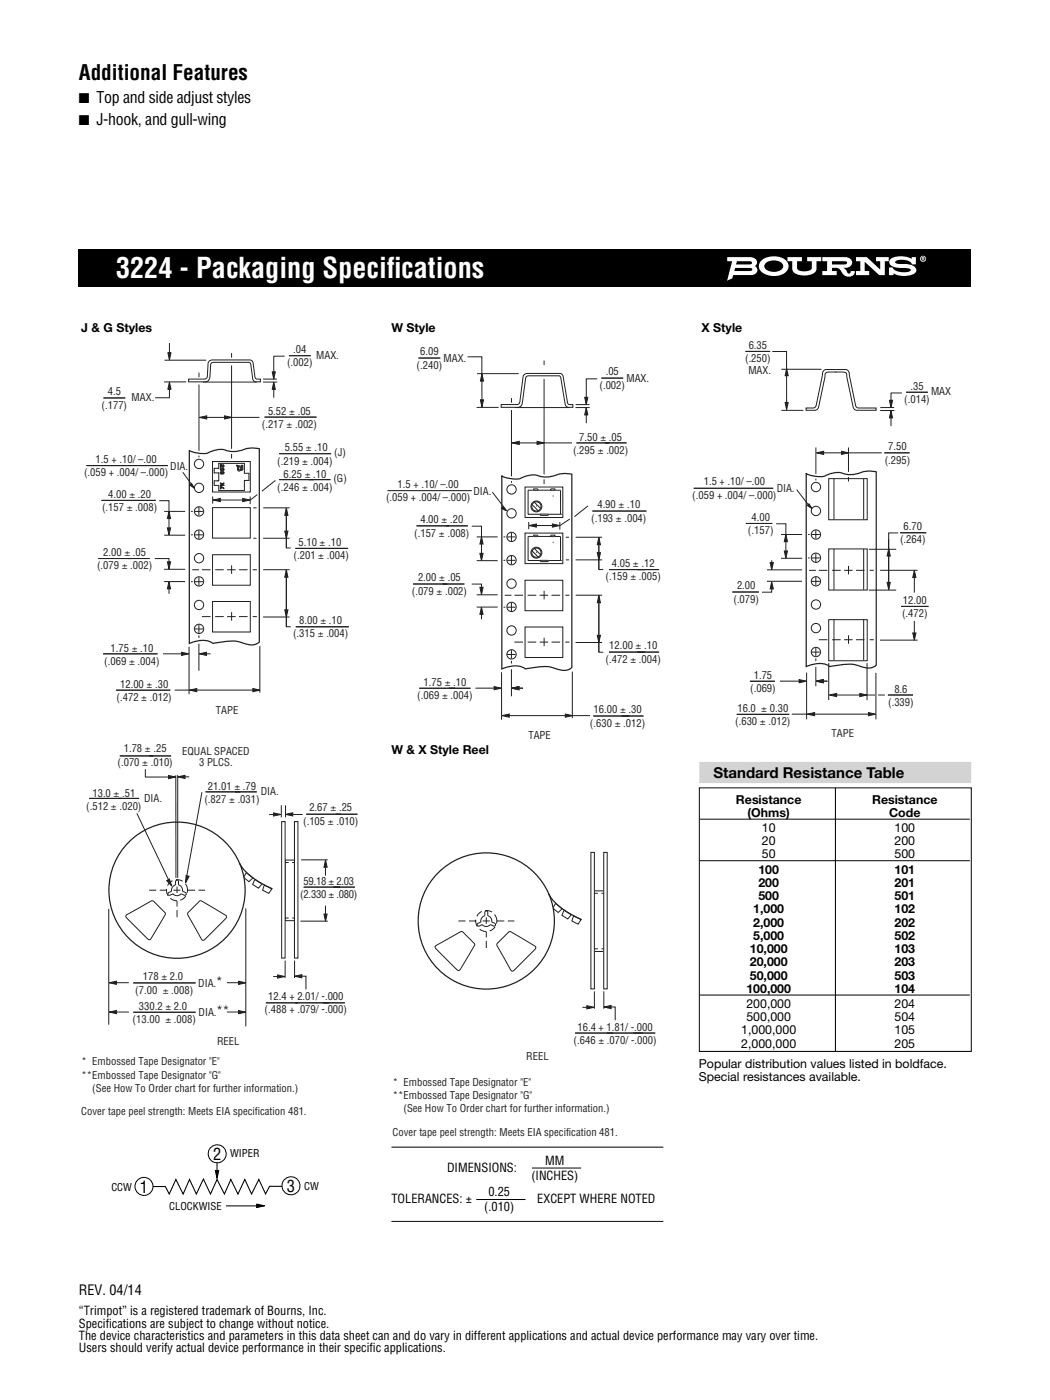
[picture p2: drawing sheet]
<svg xmlns="http://www.w3.org/2000/svg" width="210mm" height="279mm" viewBox="0 0 210 279" stroke-linecap="round" stroke-linejoin="round" font-family="sans-serif">
<path d="M15.7 49.7h178.1v7.5h-178.1z" fill="#000"/>
<g fill="#fff">
<path d="M16.2 63.8h54.3v3.5h-54.3z"/>
<path d="M78.1 63.8h54.3v3.5h-54.3z"/>
<path d="M140 63.8h54.3v3.5h-54.3z"/>
</g>
<path d="M49.2 174.1l1.3 1.1-.8 .8-1.1-.9zM56.9 171.6h1.9v12.1h-1.9z" fill="none" stroke="#231f20" stroke-width=".2"/>
<circle cx="35.3" cy="177.7" r="13.6" fill="#fff"/>
<g fill="none" stroke="#231f20" stroke-width=".25">
<path d="M47.8 172.2a8.4 8.4 0 0 0 3.7 3.7l2.8 1.5"/>
<circle cx="35.3" cy="177.7" r="13.6"/>
</g>
<path d="M34.6 177.7h1.4M35 176.6a1.1 1.1 0 0 0-.8 1.3M35 176.6l.1-.8 .2-.2 .3 .2v.8M35.3 176.9v1.3M35.6 176.6a1.1 1.1 0 0 1 .8 1.2M36.4 177.8l.7 .4 .1 .3-.3 .2-.7-.3a1.09 1.09 0 0 1-1.7 0l-.7 .3-.3-.2v-.3l.8-.3M50.9 175.5l1.4 .9-.7 .9-1.2-.8zM52.8 176.6l1.5 .8-.7 .9-1.2-.6zM25.3 182.6l3.6-2.1a2.31 2.31 0 0 1 1.7-.7l2.3 2.3 .1 .4-2.7 4.5-.4 .5-.4-.1-4.2-4.2-.2-.3zM37.6 182l2.2-2.1 .3-.1 4.6 2.7 .5 .4-.2 .4-4.4 4.4-.4-.2-2-3.6a2.31 2.31 0 0 1-.7-1.7z" fill="none" stroke="#231f20" stroke-width=".2"/>
<g fill="none" stroke="#231f20" stroke-width=".2" stroke-dasharray="1.4 .7 1.4 .7 1.4 .7" stroke-linecap="butt">
<path d="M29.8 177.7h3.4M37.5 177.7h3.4M35.3 183v-3.2"/>
<circle cx="35.3" cy="177.7" r="2.1"/>
</g>
<path d="M56.2 164h.7v27.2h-.7z" fill="#fff"/>
<path d="M56.2 164h.7v27.2h-.7z" fill="none" stroke="#231f20" stroke-width=".2"/>
<path d="M58.8 164h.7v27.2h-.7z" fill="#fff"/>
<g fill="none" stroke="#231f20" stroke-width=".2">
<path d="M37.6 75.7h2.1a1.82 1.82 0 0 0 1.6-.3l.2-2.9a1.31 1.31 0 0 1 1.7-.7h5.3a2.16 2.16 0 0 1 1.9 .3l.5 3.3 .3 .3h.8v.5h-.3a.91 .91 0 0 1-1.3-.5l-.3-2.4a.81 .81 0 0 0-.4-1h-6a1.72 1.72 0 0 0-1.6 .3l-.2 2.6-.2 .6-.3 .3-3.8 .1zM42.4 92.1h7.6v6.1h-7.6zM42.4 110.7h7.6v6.1h-7.6zM42.4 101.3h7.6v6.1h-7.6zM42.4 120h7.6v6.1h-7.6zM29 153.6v1.5h6M35.1 154.8v20.3M35.5 154.7v20.4M37.7 155h-2.1M58.8 164h.7v27.2h-.7z"/>
<circle cx="39.7" cy="92.6" r=".93"/>
<circle cx="39.7" cy="97.4" r=".93"/>
<circle cx="39.7" cy="106.7" r=".93"/>
<circle cx="39.7" cy="102.1" r=".93"/>
<circle cx="39.7" cy="116" r=".93"/>
<circle cx="39.7" cy="111.4" r=".93"/>
<circle cx="39.7" cy="120.7" r=".93"/>
<circle cx="39.7" cy="125.5" r=".93"/>
</g>
<path d="M56.9 172.1h1.9M56.9 183.2h1.9" fill="none" stroke="#231f20" stroke-width=".2" stroke-dasharray=".7 .7 .7 .7 .7 .7" stroke-linecap="butt"/>
<path d="M37.8 89.8a5 5 0 0 0 4.7 .2 4 4 0 0 1 3 0 6.6 6.6 0 0 0 3.9-.5l1.3-.1 1.1 .2v38.5a3.6 3.6 0 0 1-3.9 .1 14.3 14.3 0 0 0-5.4 .2 4.8 4.8 0 0 0-4.6 0h-.1z" fill="none" stroke="#231f20" stroke-width=".25"/>
<path d="M33.6 154.8l1.5 .3-1.5 .3z" fill="#231f20"/>
<path d="M33.6 154.8l1.5 .3-1.5 .3z" fill="none" stroke="#231f20" stroke-width=".2"/>
<path d="M35.5 155l1.4-.3v.7z" fill="#231f20"/>
<path d="M35.5 155l1.4-.3v.7zM21.7 181.4v23M21.8 196.1h3.9M45.4 196.1h3.6M49.1 181.3v23.5" fill="none" stroke="#231f20" stroke-width=".2"/>
<path d="M21.8 196.1l1.4-.3v.7z" fill="#231f20"/>
<path d="M21.8 196.1l1.4-.3v.7z" fill="none" stroke="#231f20" stroke-width=".2"/>
<path d="M47.6 195.8l1.5 .3-1.5 .4z" fill="#231f20"/>
<path d="M27.3 162.4l6.9 14.4M47.6 195.8l1.5 .3-1.5 .4z" fill="none" stroke="#231f20" stroke-width=".2"/>
<path d="M33.3 175.8l.5-.4 .5 1.4z" fill="#231f20"/>
<path d="M40.3 158.1l-3.2 17.9M33.3 175.8l.5-.4 .5 1.4z" fill="none" stroke="#231f20" stroke-width=".2"/>
<path d="M37.1 174.7l.7 .2-.8 1.3z" fill="#231f20"/>
<path d="M37.1 174.7l.7 .2-.8 1.3zM53.7 162.6h2.1M56.1 160.7v2.4M57 160.7v2.4M57.1 162.6h3.3" fill="none" stroke="#231f20" stroke-width=".2"/>
<path d="M54.6 162.2l1.4 .3-1.4 .4z" fill="#231f20"/>
<path d="M54.6 162.2l1.4 .3-1.4 .4z" fill="none" stroke="#231f20" stroke-width=".2"/>
<path d="M57 162.5l1.4-.3v.6z" fill="#231f20"/>
<path d="M57 162.5l1.4-.3v.6zM60.1 171.6h5.3M60 183.8h5.4M65 180.8v2.2" fill="none" stroke="#231f20" stroke-width=".2"/>
<path d="M64.7 182.4h.6l-.3 1.5z" fill="#231f20"/>
<path d="M64.7 182.4h.6l-.3 1.5z" fill="none" stroke="#231f20" stroke-width=".2"/>
<path d="M65 171.6l.3 1.5h-.6z" fill="#231f20"/>
<path d="M65 171.6l.3 1.5h-.6zM54.5 194.9h2.1M56.9 191.7v3.5M58.8 191.7v3.5M58.9 194.8h2.2v2.7" fill="none" stroke="#231f20" stroke-width=".2"/>
<path d="M58.8 194.8l1.4-.3v.6z" fill="#231f20"/>
<path d="M58.8 194.8l1.4-.3v.6z" fill="none" stroke="#231f20" stroke-width=".2"/>
<path d="M55.4 194.6l1.4 .3-1.4 .3z" fill="#231f20"/>
<path d="M32.8 76.2h4.3M32.9 71.9h8.2M55.4 194.6l1.4 .3-1.4 .3z" fill="none" stroke="#231f20" stroke-width=".2"/>
<path d="M33.5 70.4h.6l-.3 1.4z" fill="#231f20"/>
<path d="M33.5 70.4h.6l-.3 1.4z" fill="none" stroke="#231f20" stroke-width=".2"/>
<path d="M33.8 76.3l.3 1.4h-.6z" fill="#231f20"/>
<path d="M31 79.4h2.8M33.8 68.5v3.3M33.8 76.3v3.1M33.8 76.3l.3 1.4h-.6zM52.6 76.3h2.7M52.6 75.7h2.6" fill="none" stroke="#231f20" stroke-width=".2"/>
<path d="M54.3 74.2h.7l-.4 1.4z" fill="#231f20"/>
<path d="M54.3 74.2h.7l-.4 1.4z" fill="none" stroke="#231f20" stroke-width=".2"/>
<path d="M54.6 76.3l.4 1.4h-.7z" fill="#231f20"/>
<path d="M39.7 74.4v.9M39.7 76.7v13.3M46.2 70.5v.9M46.2 72.9v16.7M54.6 76.3l.4 1.4h-.7zM54.6 76.4v2.9M56.8 71.1h-2.2v4.5M39.7 90.9v.4M46.2 90.6v.9" fill="none" stroke="#231f20" stroke-width=".2"/>
<path d="M44.8 83l1.5 .3-1.5 .3z" fill="#231f20"/>
<path d="M44.8 83l1.5 .3-1.5 .3z" fill="none" stroke="#231f20" stroke-width=".2"/>
<path d="M39.8 83.3l1.5-.3v.6z" fill="#231f20"/>
<path d="M36.5 94.2l2.2 3.2M39.8 83.3l1.5-.3v.6zM40 83.3h11.8" fill="none" stroke="#231f20" stroke-width=".2"/>
<path d="M37.9 96.8l.3-.3 .6 .9z" fill="#231f20"/>
<path d="M37.9 96.8l.3-.3 .6 .9zM32.8 106.8h4.2M32.8 102.1h4.2" fill="none" stroke="#231f20" stroke-width=".2"/>
<path d="M33.7 102l.3 1.5h-.6z" fill="#231f20"/>
<path d="M33.7 102l.3 1.5h-.6z" fill="none" stroke="#231f20" stroke-width=".2"/>
<path d="M33.4 105.3h.6l-.3 1.5z" fill="#231f20"/>
<g fill="none" stroke="#231f20" stroke-width=".2">
<path d="M31.8 99.9h1.9v6.2M32.8 116.1h4.2M32.8 113.6h4.2M33.4 105.3h.6l-.3 1.5zM38.1 102.1h.4M38.1 106.7h.4M38.1 116.1h.4M38.8 102.1h1.7M38.8 106.7h1.7M38.8 116.1h1.7M39.7 101.2v1.7M39.7 105.9v1.7"/>
<path d="M39.7 115.2v1.7M40.3 113.7h1.7M42.9 113.7h1.8M45.3 113.7h1.7M46.2 112.8v1.7M47.7 113.7h1.7M50.4 113.7h.9M38.8 125.5h1.7M39.7 124.6v1.7M40.3 123.1h1.7M42.9 123.1h1.8M45.3 123.1h1.7"/>
<path d="M46.2 122.2v1.7M47.7 123.1h1.7M50.4 123.1h.9"/>
</g>
<path d="M33.7 116.1l.3 1.4h-.6z" fill="#231f20"/>
<path d="M33.7 116.1l.3 1.4h-.6z" fill="none" stroke="#231f20" stroke-width=".2"/>
<path d="M33.4 112.1h.6l-.3 1.5z" fill="#231f20"/>
<path d="M30.9 111.5h2.8v1.3M33.4 112.1h.6l-.3 1.5zM33.7 117.2v1.3M38.4 113.7h1.3M52.5 113.7h5.3M52.5 123.1h5.3" fill="none" stroke="#231f20" stroke-width=".2"/>
<path d="M57.1 113.8l.4 1.4h-.7z" fill="#231f20"/>
<path d="M57.1 113.8l.4 1.4h-.7z" fill="none" stroke="#231f20" stroke-width=".2"/>
<path d="M56.8 121.7h.7l-.4 1.4z" fill="#231f20"/>
<path d="M37.7 129.1v9.5M39.7 126.8v.5M56.8 121.7h.7l-.4 1.4zM57.1 125.1v-11.4v11.4h.9" fill="none" stroke="#231f20" stroke-width=".2"/>
<path d="M36.2 130.2l1.5 .3-1.5 .3z" fill="#231f20"/>
<path d="M32.5 130.5h5M36.2 130.2l1.5 .3-1.5 .3z" fill="none" stroke="#231f20" stroke-width=".2"/>
<path d="M39.8 130.5l1.4-.3v.6z" fill="#231f20"/>
<path d="M39.8 130.5l1.4-.3v.6zM39.9 130.5h2.1M51.9 128.9v9.3" fill="none" stroke="#231f20" stroke-width=".2"/>
<path d="M37.8 137.7l1.5-.3v.6z" fill="#231f20"/>
<path d="M34.9 137.7h17M37.8 137.7l1.5-.3v.6z" fill="none" stroke="#231f20" stroke-width=".2"/>
<path d="M50.5 137.4l1.4 .3-1.4 .3z" fill="#231f20"/>
<path d="M52.5 107.4h5.3M52.5 101.4h5.3M39.7 128.5v5.4M50.5 137.4l1.4 .3-1.4 .3z" fill="none" stroke="#231f20" stroke-width=".2"/>
<path d="M57.1 101.4l.4 1.4h-.7z" fill="#231f20"/>
<path d="M57.1 101.4l.4 1.4h-.7z" fill="none" stroke="#231f20" stroke-width=".2"/>
<path d="M56.8 106h.7l-.4 1.4z" fill="#231f20"/>
<path d="M42.4 99.1v1.4M49.9 99.1v1.5M50.6 101.4h.6M50.6 107.4h.6M56.8 106h.7l-.4 1.4zM57.1 109.4v-8v8h.9" fill="none" stroke="#231f20" stroke-width=".2"/>
<path d="M48.4 99.5l1.5 .3-1.5 .3z" fill="#231f20"/>
<path d="M43.6 99.8h5.4M48.4 99.5l1.5 .3-1.5 .3z" fill="none" stroke="#231f20" stroke-width=".2"/>
<path d="M42.5 99.8l1.5-.3v.6z" fill="#231f20"/>
<g fill="none" stroke="#231f20" stroke-width=".2">
<path d="M20.6 79.4h4.4M40.6 76.3h10.6M57.7 71h4.3M17.2 92.9h16.3M20.2 99.9h10.9M42.5 99.8l1.5-.3v.6zM43.7 92.5h5.1v2h.9v1.4h-.9v2h-5.1v-1h-1v-.9h1v-1.6h-1v-.9h1zM44 97l.7 .4v.1l-.6-.3v.3h-.1zM44 96.4l.3 .2 .4-.2-.3 .4h.3v.1h-.7v-.1h.3zM44 94.4h.1M44 92.8v.5h.1v-.4M44 92.7l.3 .1"/>
<path d="M44 92.8h.1M44 93.5h.6v.4h-.6zM44 94.2l.2-.1v.3l.2-.1 .1 .2v-.4a.29 .29 0 0 1 .2 .4 .29 .29 0 0 1-.5 .1l-.2-.1zM44.1 92.9h.1M44.2 93.6h.3v.2h-.3zM44.3 92.8l.2 .3v-.3h.1l.1 .4h-.3l-.2-.3M47.2 92.8l1.1 .3v-.3l.2 .1-.1 .9-.6 .2h-.3l-.1-.3v-.6zM47.4 93.7h.1M47.6 93.1l.3 .1v.5l-.1 .1h-.2zM47.6 93.7h.1M48.3 93.3v.4h-.2v-.5l.2 .1M51.4 98.7l-1.4 1.1"/>
<path d="M52.8 83.2h10.4M55 95.9l-2.7 2.1M55.7 90.5h10.4M55.7 95.7h10.2M19.6 111.5h10.3M59 109.4h10.5M20.6 130.5h10.8M23.1 137.7h10.9M59 125.1h10.6M17.8 159.3h10M23.9 150.9h10.2M65 172.9v1.8"/>
<path d="M26.6 196.2h12.4M21.8 202h3.9M45.4 202h3.6"/>
</g>
<path d="M21.8 202l1.4-.3v.6z" fill="#231f20"/>
<path d="M21.8 202l1.4-.3v.6z" fill="none" stroke="#231f20" stroke-width=".2"/>
<path d="M47.6 201.7l1.5 .3-1.5 .3z" fill="#231f20"/>
<g fill="none" stroke="#231f20" stroke-width=".2">
<path d="M95.3 74.6h8.2M104.5 74.8l.7-.3h6.5a.67 .67 0 0 1 .7 .6l.9 5.4 .3 .2h.7v.6h-.2a.91 .91 0 0 1-1.3-.6l-.8-4.7a.87 .87 0 0 0-.4-1h-4.9a1.79 1.79 0 0 0-1.8 .3l-.6 5-.2 .6-.6 .4h-3.5v-.6h2a1.82 1.82 0 0 0 1.7-.2zM95.2 81.3h4.3M104.8 97.2h7.5v6.1h-7.5zM104.8 115.8h7.5v6.1h-7.5zM104.8 106.4h7.5v6.1h-7.5zM104.8 125.1h7.5v6.1h-7.5zM41 158h10.3M60.6 177h10.2M61.1 162.5h10.2M26.6 202h12.4M47.6 201.7l1.5 .3-1.5 .3z"/>
<path d="M53.1 200.1h15.7"/>
<circle cx="102.1" cy="97.7" r=".93"/>
<circle cx="102.1" cy="102.5" r=".93"/>
<circle cx="102.1" cy="107.2" r=".93"/>
<circle cx="102.1" cy="116.5" r=".93"/>
<circle cx="102.1" cy="111.8" r=".93"/>
<circle cx="102.1" cy="125.8" r=".93"/>
<circle cx="102.1" cy="130.6" r=".93"/>
<circle cx="102.1" cy="121.1" r=".93"/>
</g>
<path d="M100.2 94.9a5 5 0 0 0 4.7 .1 4 4 0 0 1 3 .1 6.6 6.6 0 0 0 3.9-.5l1.3-.1 1 .1v38.6a3.6 3.6 0 0 1-3.8 0 14.3 14.3 0 0 0-5.4 .3 4.8 4.8 0 0 0-4.6-.1l-.1 .1z" fill="none" stroke="#231f20" stroke-width=".25"/>
<path d="M95.9 79.8h.6l-.3 1.4z" fill="#231f20"/>
<path d="M95.9 79.8h.6l-.3 1.4z" fill="none" stroke="#231f20" stroke-width=".2"/>
<path d="M96.2 74.6l.3 1.5h-.6z" fill="#231f20"/>
<path d="M93.3 71.2h2.9v8.9M96.2 74.6l.3 1.5h-.6zM114.9 81.3h2.7M114.9 80.7h2.7" fill="none" stroke="#231f20" stroke-width=".2"/>
<path d="M116.7 79.3h.6l-.3 1.4z" fill="#231f20"/>
<path d="M116.7 79.3h.6l-.3 1.4z" fill="none" stroke="#231f20" stroke-width=".2"/>
<path d="M117 81.4l.3 1.4h-.6z" fill="#231f20"/>
<path d="M102.1 79.4v1M108.6 71.9v1M108.6 75.6v19.1M119.1 75.6h-2.1v5.1M102.1 81.8v13.3M102.1 96v.4M108.6 95.7v.9M117 81.4l.3 1.4h-.6zM117 81.5v2.9" fill="none" stroke="#231f20" stroke-width=".2"/>
<path d="M107.2 88.1l1.4 .3-1.4 .3z" fill="#231f20"/>
<path d="M107.2 88.1l1.4 .3-1.4 .3z" fill="none" stroke="#231f20" stroke-width=".2"/>
<path d="M102.2 88.4l1.4-.3v.6z" fill="#231f20"/>
<path d="M98.3 98.2l2.7 3.6M102.2 88.4l1.4-.3v.6zM102.3 88.4h11.9" fill="none" stroke="#231f20" stroke-width=".2"/>
<path d="M100.4 101.1l.7 .8-1-.4z" fill="#231f20"/>
<path d="M95.1 111.9h4.2M95.1 107.2h4.2M100.4 101.1l.7 .8-1-.4z" fill="none" stroke="#231f20" stroke-width=".2"/>
<path d="M96.1 107.1l.3 1.5h-.6z" fill="#231f20"/>
<path d="M96.1 107.1l.3 1.5h-.6z" fill="none" stroke="#231f20" stroke-width=".2"/>
<path d="M95.8 110.4h.6l-.3 1.5z" fill="#231f20"/>
<g fill="none" stroke="#231f20" stroke-width=".2">
<path d="M94.1 105h2v6.2M95.1 118.7h4.2M95.8 110.4h.6l-.3 1.5zM100.5 107.2h.3M100.5 111.8h.3M101.2 107.2h1.7M101.2 111.8h1.7M102.1 106.3v1.7M102.1 110.9v1.7M102.7 118.8h1.7M105.3 118.8h1.7M107.7 118.8h1.7"/>
<path d="M108.6 117.9v1.7M110.1 118.8h1.7M112.8 118.8h.8M95.1 121.2h4.2M100.5 121.2h.3M101.2 121.2h1.7M101.2 130.6h1.7M102.1 120.3v1.7M102.1 129.7v1.7M102.7 128.1h1.7M105.3 128.1h1.7M107.7 128.1h1.7"/>
<path d="M108.6 127.3v1.7M110.1 128.1h1.7M112.8 128.1h.8"/>
</g>
<path d="M96.1 121.2l.3 1.4h-.6z" fill="#231f20"/>
<path d="M96.1 121.2l.3 1.4h-.6z" fill="none" stroke="#231f20" stroke-width=".2"/>
<path d="M95.8 117.2h.6l-.3 1.4z" fill="#231f20"/>
<path d="M94.1 116.6h2v1.3M95.8 117.2h.6l-.3 1.4zM100.7 118.8h1.4M114.9 118.8h5.3M96.1 122.3v1.3M114.9 128.2h5.3" fill="none" stroke="#231f20" stroke-width=".2"/>
<path d="M119.5 118.8l.3 1.5h-.6z" fill="#231f20"/>
<path d="M119.5 118.8l.3 1.5h-.6z" fill="none" stroke="#231f20" stroke-width=".2"/>
<path d="M119.2 126.8h.6l-.3 1.4z" fill="#231f20"/>
<path d="M100.1 134.2v9.4M102.1 131.9v.5M119.2 126.8h.6l-.3 1.4zM119.5 130.2v-11.4v11.4h.9" fill="none" stroke="#231f20" stroke-width=".2"/>
<path d="M98.6 137l1.4 .3-1.4 .4z" fill="#231f20"/>
<path d="M94.9 137.3h5M98.6 137l1.4 .3-1.4 .4z" fill="none" stroke="#231f20" stroke-width=".2"/>
<path d="M102.1 137.3l1.5-.3v.7z" fill="#231f20"/>
<path d="M102.1 137.3l1.5-.3v.7zM102.3 137.3h2.1" fill="none" stroke="#231f20" stroke-width=".2"/>
<path d="M102.1 137.3l1.5-.3v.7z" fill="#231f20"/>
<path d="M102.1 137.3l1.5-.3v.7zM102.3 137.3h2.1M114.2 134v9.3" fill="none" stroke="#231f20" stroke-width=".2"/>
<path d="M100.2 142.8l1.4-.3v.6z" fill="#231f20"/>
<path d="M100.2 142.8l1.4-.3v.6zM100.8 142.8h16.9" fill="none" stroke="#231f20" stroke-width=".2"/>
<path d="M112.8 142.5l1.5 .3-1.5 .3z" fill="#231f20"/>
<path d="M114.9 111.7h5.3M114.9 107.2h5.3M102.1 133.6v5.4M112.8 142.5l1.5 .3-1.5 .3z" fill="none" stroke="#231f20" stroke-width=".2"/>
<path d="M119.5 107.3l.3 1.4h-.6z" fill="#231f20"/>
<path d="M119.5 107.3l.3 1.4h-.6z" fill="none" stroke="#231f20" stroke-width=".2"/>
<path d="M119.2 110.3h.6l-.3 1.4z" fill="#231f20"/>
<path d="M105.5 104.2v1.4M111.7 104.2v1.5M112.9 107.2h.7M112.9 111.7h.7M119.2 110.3h.6l-.3 1.4zM119.5 113.7v-6.4v6.4h.9" fill="none" stroke="#231f20" stroke-width=".2"/>
<path d="M110.2 104.6l1.5 .3-1.5 .3z" fill="#231f20"/>
<path d="M106.6 104.9h4.2M110.2 104.6l1.5 .3-1.5 .3z" fill="none" stroke="#231f20" stroke-width=".2"/>
<path d="M105.6 104.9l1.4-.3v.6z" fill="#231f20"/>
<g fill="none" stroke="#231f20" stroke-width=".2">
<path d="M83.5 71.5h4.4M120 75.5h4.4M77.3 97.9h16.9zM77.3 97.9h16.9M102.9 81.3h10.7M105.4 97.9v4.7M105.4 97.8l1.9 .1M106.5 97.8v-.2h.8v.2h2.6v-.2h.8v.2l-.8 .1M110.3 99h.1M110.7 97.8l1.2 .1v4.7M115 88.4h10M82.4 116.6h10.3"/>
<path d="M83.1 104.9h10.3M105.4 107.1v4.8M105.4 107.1h1.9M105.4 102.6h.1M105.4 111.9h.1M105.4 102.6h2.4M105.4 111.9h2.4M105.6 104.9l1.4-.3v.6zM106.2 100.7l1.2 1.2M106.2 110l1.2 1.1M106.5 107.1v-.3h.8v.3h2.6v-.3h.8v.3h-.8M106.7 100.3l1.2 1.2"/>
<path d="M106.7 109.5l1.2 1.2M107.1 100.9v.2M107.1 110.1v.2M107.8 102.6h1.7M107.8 111.8h1.7M107.8 102.6v.3h1.6M107.8 111.8v.3h1.6M109.4 102.6v.3M109.4 111.8v.3M109.5 102.6h2.4M109.5 111.9h2.4M110.3 108.2h.1"/>
<path d="M110.7 107.1h1.2v4.7M111.9 102.6h.1M111.9 111.9h.1M113.7 103.6l-1.9 1.3M117.3 101l-2.7 2.1M118.2 102h10.8M121.5 113.7h10M83.7 137.4h10.2M121.5 130.1h10M118.4 142.9h10M118.6 177.8h1.9v12.1h-1.9zM110.9 180.3l1.3 1.1-.8 .7-1.1-.9z"/>
<circle cx="107.1" cy="101.1" r="1.09"/>
<circle cx="107.1" cy="110.3" r="1.09"/>
<circle cx="107.1" cy="101.1" r=".92"/>
<circle cx="107.1" cy="110.3" r=".92"/>
</g>
<circle cx="97" cy="183.8" r="13.6" fill="#fff"/>
<g fill="none" stroke="#231f20" stroke-width=".25">
<path d="M109.5 178.3a8.4 8.4 0 0 0 3.7 3.7l2.9 1.5"/>
<circle cx="97" cy="183.8" r="13.6"/>
</g>
<path d="M87 188.7l3.6-2a2.3 2.3 0 0 1 1.7-.7l2.3 2.3 .1 .3-2.7 4.6-.4 .5-.4-.2-4.2-4.2-.2-.2zM96.3 183.8h1.4M96.9 181.8l.4 .1v.8a1.07 1.07 0 0 1 .8 1.3l.8 .4v.3l-.3 .1-.7-.3a1.09 1.09 0 0 1-1.7 0l-.7 .3-.3-.1 .1-.3 .7-.5a1.09 1.09 0 0 1 .8-1.2v-.6zM97 183.1v1.3M99.3 188.2l2.2-2.2 .4-.1 4.5 2.7 .5 .5-.1 .4-4.5 4.3-.3-.1-2.1-3.7a2.31 2.31 0 0 1-.7-1.7zM112.6 181.7l1.4 .9-.7 .8-1.2-.7zM114.5 182.8l1.5 .7-.6 .9-1.3-.6z" fill="none" stroke="#231f20" stroke-width=".2"/>
<g fill="none" stroke="#231f20" stroke-width=".2" stroke-dasharray="1.4 .7 1.4 .7 1.4 .7" stroke-linecap="butt">
<path d="M91.5 183.8h3.4M97 189.2v-3.3M99.2 183.8h3.4"/>
<circle cx="97" cy="183.8" r="2.1"/>
</g>
<path d="M117.9 170.1h.7v27.3h-.7z" fill="#fff"/>
<path d="M117.9 170.1h.7v27.3h-.7z" fill="none" stroke="#231f20" stroke-width=".2"/>
<path d="M120.5 170.1h.7v27.3h-.7z" fill="#fff"/>
<path d="M120.5 170.1h.7v27.3h-.7zM118.6 197.8v3.5M120.5 197.8v3.5M116.2 201h2.2M120.7 201h2.1v2.6" fill="none" stroke="#231f20" stroke-width=".2"/>
<path d="M118.6 178.3h1.9M118.6 189.4h1.9" fill="none" stroke="#231f20" stroke-width=".2" stroke-dasharray=".7 .7 .7 .7 .7 .7" stroke-linecap="butt"/>
<path d="M120.5 201l1.5-.3v.6z" fill="#231f20"/>
<path d="M120.5 201l1.5-.3v.6z" fill="none" stroke="#231f20" stroke-width=".2"/>
<path d="M117.1 200.7l1.5 .3-1.5 .3z" fill="#231f20"/>
<g fill="none" stroke="#231f20" stroke-width=".2">
<path d="M156 81.9h4.3M114.8 206.2h16M117.1 200.7l1.5 .3-1.5 .3z"/>
<circle cx="162.8" cy="97.2" r=".93"/>
<circle cx="162.8" cy="106.7" r=".93"/>
<circle cx="162.8" cy="111.3" r=".93"/>
<circle cx="162.8" cy="102" r=".93"/>
<circle cx="162.8" cy="116" r=".93"/>
<circle cx="162.8" cy="120.6" r=".93"/>
<circle cx="162.8" cy="125.3" r=".93"/>
<circle cx="162.8" cy="130.1" r=".93"/>
</g>
<path d="M160.9 94.4a5 5 0 0 0 4.7 .2 4 4 0 0 1 3 0 6.6 6.6 0 0 0 3.9-.5l1.4-.1 1 .2v38.6a3.6 3.6 0 0 1-3.8 0 14.3 14.3 0 0 0-5.5 .2 4.8 4.8 0 0 0-4.6 0h-.1z" fill="none" stroke="#231f20" stroke-width=".25"/>
<path d="M156.7 80.3h.6l-.3 1.4z" fill="#231f20"/>
<path d="M156.7 80.3h.6l-.3 1.4z" fill="none" stroke="#231f20" stroke-width=".2"/>
<path d="M157 73.6l.3 1.4h-.6z" fill="#231f20"/>
<path d="M154.1 70.2l2.9-.1v10.6M157 73.6l.3 1.4h-.6zM175.7 81.9h2.7M175.8 81.3h2.6" fill="none" stroke="#231f20" stroke-width=".2"/>
<path d="M177.5 79.9h.6l-.3 1.4z" fill="#231f20"/>
<path d="M177.5 79.9h.6l-.3 1.4z" fill="none" stroke="#231f20" stroke-width=".2"/>
<path d="M177.8 82l.3 1.4h-.6z" fill="#231f20"/>
<path d="M179.9 78.4h-2.1v2.9M162.8 89.3v5.3M162.8 95.5v.4M169.3 89.3v4.9M169.3 95.2v.9M177.8 82l.3 1.4h-.6zM177.8 82.1v2.9M161 134.2v9.4M174.8 134.3v9.3" fill="none" stroke="#231f20" stroke-width=".2"/>
<path d="M167.9 90.1l1.5 .3-1.5 .3z" fill="#231f20"/>
<path d="M167.9 90.1l1.5 .3-1.5 .3z" fill="none" stroke="#231f20" stroke-width=".2"/>
<path d="M162.9 90.4l1.5-.3v.6z" fill="#231f20"/>
<path d="M162.9 90.4l1.5-.3v.6zM163.1 90.4h12.9" fill="none" stroke="#231f20" stroke-width=".2"/>
<path d="M173.3 142.2l1.5 .3-1.5 .3z" fill="#231f20"/>
<path d="M173.3 142.2l1.5 .3-1.5 .3z" fill="none" stroke="#231f20" stroke-width=".2"/>
<path d="M161.1 142.5l1.5-.3v.6z" fill="#231f20"/>
<path d="M159 97.7l2.8 3.7M158 142.5h15.9M161.1 142.5l1.5-.3v.6z" fill="none" stroke="#231f20" stroke-width=".2"/>
<path d="M161.1 100.9l.3-.4 .6 1z" fill="#231f20"/>
<path d="M155.9 111.4h4.2M155.9 106.7h4.2M161.1 100.9l.3-.4 .6 1z" fill="none" stroke="#231f20" stroke-width=".2"/>
<path d="M156.8 106.7l.4 1.4h-.7z" fill="#231f20"/>
<path d="M156.8 106.7l.4 1.4h-.7z" fill="none" stroke="#231f20" stroke-width=".2"/>
<path d="M156.5 110h.7l-.4 1.4z" fill="#231f20"/>
<g fill="none" stroke="#231f20" stroke-width=".2">
<path d="M153.1 116h7M153.1 113.7h7M154.9 104.5h1.9v6.2M156.5 110h.7l-.4 1.4zM161.2 106.7h.4M161.2 111.4h.4M161.9 106.7h1.7M161.9 111.4h1.7M161.9 116h1.7M162.8 105.8v1.7M162.8 110.5v1.7M162.8 115.1v1.7"/>
<path d="M163.4 113.8h1.7M166.1 113.8h1.7M168.4 113.8h1.8M169.3 112.9v1.7M170.8 113.8h1.7M173.6 113.8h.8M161.9 130.1h1.7M162.8 129.3v1.7M163.4 127.7h1.7M166.1 127.7h1.7M168.4 127.7h1.8M169.3 126.8v1.7"/>
<path d="M170.8 127.7h1.7M173.6 127.7h.8"/>
</g>
<path d="M153.7 112.3h.6l-.3 1.4z" fill="#231f20"/>
<path d="M153.7 112.3h.6l-.3 1.4z" fill="none" stroke="#231f20" stroke-width=".2"/>
<path d="M154 116.1l.3 1.4h-.6z" fill="#231f20"/>
<path d="M154 116.9v1.3h-1.9M154 116.1l.3 1.4h-.6zM154 111.8v1.3M161.5 113.8h1.3M175.6 113.8h7.5M175.6 127.8h7.5" fill="none" stroke="#231f20" stroke-width=".2"/>
<path d="M182.5 113.8l.3 1.5h-.6z" fill="#231f20"/>
<path d="M182.5 113.8l.3 1.5h-.6z" fill="none" stroke="#231f20" stroke-width=".2"/>
<path d="M182.2 126.3h.6l-.3 1.5z" fill="#231f20"/>
<path d="M182.5 114.3v4M162.8 131.4v.5M182.2 126.3h.6l-.3 1.5zM182.5 123.9v3" fill="none" stroke="#231f20" stroke-width=".2"/>
<path d="M159.5 135.6l1.4 .3-1.4 .4z" fill="#231f20"/>
<path d="M155.6 135.9h5.1M159.5 135.6l1.4 .3-1.4 .4z" fill="none" stroke="#231f20" stroke-width=".2"/>
<path d="M162.9 135.9l1.4-.3v.7z" fill="#231f20"/>
<path d="M162.9 135.9l1.4-.3v.7zM163 135.9h2.1" fill="none" stroke="#231f20" stroke-width=".2"/>
<path d="M162.9 135.9l1.4-.3v.7z" fill="#231f20"/>
<path d="M173.4 117.8h5.5M173.4 109.6h5.5M162.8 133.1v3.9M162.9 135.9l1.4-.3v.7zM163 135.9h2.1M175.2 138.7h1.4" fill="none" stroke="#231f20" stroke-width=".2"/>
<path d="M177 116.2h.7l-.3 1.5z" fill="#231f20"/>
<path d="M177 116.2h.7l-.3 1.5z" fill="none" stroke="#231f20" stroke-width=".2"/>
<path d="M177.4 109.5l.3 1.5h-.7z" fill="#231f20"/>
<path d="M148.8 70.1h4.9M180.8 78.3h4.4M176.5 90.4h5M177.4 109.5l.3 1.5h-.7zM179.3 106.4h-1.9v11.3v-10.1M165.4 132.3v7.4M173 132.3v7.4M147 142.6h10.5" fill="none" stroke="#231f20" stroke-width=".2"/>
<path d="M171.6 138.4l1.4 .3-1.4 .3z" fill="#231f20"/>
<path d="M171.6 138.4l1.4 .3-1.4 .3z" fill="none" stroke="#231f20" stroke-width=".2"/>
<path d="M165.5 138.7l1.5-.3v.6z" fill="#231f20"/>
<g fill="none" stroke="#231f20" stroke-width=".2">
<path d="M156 73.7h7.9M166.8 73.7h-2a1.02 1.02 0 0 0-.7 1.2l-1.2 5.9a.64 .64 0 0 1-.6 .6h-1.4v.5h1.9l.5-.4 1.4-7 .7-.3h1.5M166.8 73.7h2a1.02 1.02 0 0 1 .7 1.2l1.2 5.9a.64 .64 0 0 0 .7 .6h3.4v.5h-3.8l-.4-.1-.4-.8-1.3-6.5-.7-.3h-1.5M138.4 97.4h15.9M165.4 95.5h7.7v8.2h-7.7zM166.4 95.5v8.2M172.4 95.5v8.2M146.2 118.1h5.2M148.8 104.5h5.3M165.4 109.6h7.7v8.2h-7.7zM166.4 109.5v8.2M172.4 109.5v8.2"/>
<path d="M179.6 106.3h5.3M149.7 136h5M165.4 123.7h7.7v8.2h-7.7zM165.5 138.7l1.5-.3v.6zM166.3 138.7h8.3M166.4 123.7v8.1M172.4 123.7v8.1M177.2 138.7h5M179.8 121h5.5"/>
</g>
<path d="M56.5 236.8h-2.7l-.8 1.5-1.3-2.9-1.5 2.9-1.3-2.9-1.4 2.9-1.4-2.9-1.3 2.9-1.5-2.9-1.3 2.9-1.4-3-1.4 3-1.4-2.9-1.2 2.9-1.5-2.9-1.3 2.9-.8-1.5h-2.7" fill="none" stroke="#000" stroke-width=".21"/>
<g fill="#fff" stroke="#000" stroke-width=".2">
<circle cx="28.7" cy="236.8" r="1.8"/>
<circle cx="58.1" cy="236.6" r="1.8"/>
</g>
<path d="M43.3 231.7v3.1M45.2 240.7h7.2" fill="none" stroke="#000" stroke-width=".2"/>
<path d="M43 233.6h.7l-.4 1.6zM51.2 240.3l1.6 .3-1.6 .4z" fill="#000" stroke="#000" stroke-width=".2"/>
<circle cx="43.3" cy="230.3" r="1.8" fill="#fff" stroke="#000" stroke-width=".2"/>
<path d="M139.6 157.2h54.2v52.6h-54.2zM166.7 157.2v52.6M139.7 163.5h53.8M139.7 171.8h53.8M139.7 198.6h53.8M78.1 228.9h54.3M95.1 239.4h9.8M106.2 233.1h9.8M78.1 243.8h54.3" fill="none" stroke="#000" stroke-width=".2"/>
<path d="M139.6 154.2h54.2" fill="none" stroke="#d1d3d4" stroke-width="4.2" stroke-linecap="butt"/>
<g fill="#fff">
<path d="M78.1 148.1h54.3v3.5h-54.3z"/>
<path d="M157.2 51.3h2.8v.8h-.9v1.4a1.59 1.59 0 0 0 1.8 .6 .95 .95 0 0 0 1.1-1v-1h-.9v-.8h2.8v.8h-.9v1.5a2.1 2.1 0 0 1-2.4 1.4 2.91 2.91 0 0 1-2.4-.9l-.1-2h-.9z"/>
<path d="M170.8 51.3h2.2l2.7 2.5v-1.7h-.9v-.8h2.6v.8h-.8v2.8h-1.1l-2.9-2.7v1.9h.9v.8h-2.7v-.8h.9v-2h-.9z"/>
<path d="M177.9 51.6a4.5 4.5 0 0 1 4 .1v-.4h.9v1.5h-.8a2.21 2.21 0 0 0-2.7-.9l-.6 .3v.2l.5 .3h1a2.68 2.68 0 0 1 2.6 .9 .91 .91 0 0 1-.8 1.2 4.4 4.4 0 0 1-3.7-.3v.4h-.9v-1.5h.8a2.17 2.17 0 0 0 2.2 .9l1.1-.1 .3-.3a2.62 2.62 0 0 0-2.3-.4 2.54 2.54 0 0 1-1.9-.8l-.1-.4 .1-.4z"/>
<path d="M184.1 51.4v.2h.2v-.1zM184 51.3l.4 .1v.3l.1 .3h-.2l-.1-.3-.1 .3h-.1zM183.8 51.6a.47 .47 0 0 0 .9 0 .47 .47 0 0 0-.9 0zM183.6 51.7a.61 .61 0 0 1 1.2 0 .61 .61 0 0 1-1.2 0z"/>
<path d="M146.7 53.5h3h.3l.1 .3-.1 .2-.5 .1h-3zM147.1 52.1h2.6l.3 .2 .1 .3a2.4 2.4 0 0 1-1.8 .2h-1.4zM145.1 51.3v.8h1l-1 3.9 1-.4 .2-.7h3.1a1.24 1.24 0 0 0 1.7-1.3l-.4-.5a.93 .93 0 0 0 .4-1.1 .93 .93 0 0 0-.9-.6z"/>
<path d="M152.9 52.5a2.59 2.59 0 0 1 3.3 .3 1.1 1.1 0 0 1-1.1 1.4 2 2 0 0 1-2.6-1.1zM152 51.9a1.58 1.58 0 0 0-.5 1.6 1.58 1.58 0 0 0 1.1 1.2 3.8 3.8 0 0 0 4.5-.7 1.72 1.72 0 0 0-1.3-2.6 4.2 4.2 0 0 0-3.8 .5z"/>
<path d="M166 52.1h2.6l.4 .2v.3a2.41 2.41 0 0 1-1.6 .2h-1.4zM164.1 51.3v.8h1v2h-1v.8h2.9v-.8h-1v-.6a1.6 1.6 0 0 1 2 .9 1.42 1.42 0 0 0 1.3 .8 1.42 1.42 0 0 0 1.3-.7v-.4h-.8l-.1 .3-.2 .2a.59 .59 0 0 1-.6-.6l-.6-.6a1.2 1.2 0 0 0 1.4-.2 1.2 1.2 0 0 0 .2-1.4l-.8-.4-.5-.1z"/>
</g>
<g font-size="5.6" fill="#fff">
<text x="23.2" y="55.5">3224 - Packaging Specif</text>
<text x="77.2" y="55.5">i cations</text>
</g>
<text font-size="4.2" x="15.7" y="16">Additional Features</text>
<g font-size="3.3">
<text x="42.5" y="231.5">2</text>
<text x="27.9" y="238">1</text>
<text x="57.3" y="237.8">3</text>
</g>
<text font-size="3" x="142.4" y="155.2">Standard Resistance Table</text>
<g font-size="2.8">
<text x="15.7" y="20.5">■ Top and side adjust styles</text>
<text x="15.7" y="25">■ J-hook, and gull-wing</text>
<text x="15.7" y="258.4">REV. 04/14</text>
</g>
<g font-size="2.8" fill="#231f20">
<text x="43.1" y="196.9">*</text>
<text x="43.1" y="202.8">**</text>
</g>
<g font-size="2.5">
<text x="16.2" y="66.2">J &amp; G Styles</text>
<text x="78.1" y="66.2">W Style</text>
<text x="140" y="66.2">X Style</text>
<text x="78.1" y="150.5">W &amp; X Style Reel</text>
<text x="146.9" y="160.4">Resistance</text>
<text x="174" y="160.4">Resistance</text>
<text x="149.2" y="163">(Ohms)</text>
<text x="152" y="166">10</text>
<text x="177.4" y="163">Code</text>
<text x="178.5" y="166">100</text>
<text x="152" y="168.7">20</text>
<text x="152" y="171.3">50</text>
<text x="178.5" y="168.7">200</text>
<text x="178.5" y="171.3">500</text>
<text x="151.4" y="174.3">100</text>
<text x="151.4" y="177">200</text>
<text x="151.4" y="179.6">500</text>
<text x="178.5" y="174.3">101</text>
<text x="178.5" y="177">201</text>
<text x="178.5" y="179.6">501</text>
<text x="150.3" y="182.3">1,000</text>
<text x="150.3" y="184.9">2,000</text>
<text x="178.5" y="182.3">102</text>
<text x="178.5" y="184.9">202</text>
<text x="149.6" y="190.2">10,000</text>
<text x="150.3" y="187.6">5,000</text>
<text x="178.5" y="187.6">502</text>
<text x="178.5" y="190.2">103</text>
<text x="149.6" y="192.8">20,000</text>
<text x="149.6" y="195.5">50,000</text>
<text x="178.5" y="192.8">203</text>
<text x="178.5" y="195.5">503</text>
<text x="149" y="198.1">100,000</text>
<text x="149" y="201.1">200,000</text>
<text x="149" y="203.8">500,000</text>
<text x="178.5" y="198.1">104</text>
<text x="178.5" y="201.1">204</text>
<text x="178.5" y="203.8">504</text>
<text x="147.9" y="206.4">1,000,000</text>
<text x="147.9" y="209.1">2,000,000</text>
<text x="178.5" y="206.4">105</text>
<text x="178.5" y="209.1">205</text>
<text x="139.5" y="213.2">Popular distribution values listed in boldface.</text>
<text x="139.5" y="215.8">Special resistances available.</text>
<text x="89.2" y="233.9">DIMENSIONS:</text>
<text x="108.8" y="232.5">MM</text>
<text x="97.5" y="238.7">0.25</text>
<text x="106.1" y="235.4">(INCHES)</text>
<text x="78.1" y="240.2">TOLERANCES: ±</text>
<text x="96.7" y="241.7">(.010)</text>
<text x="107.2" y="240.2">EXCEPT WHERE NOTED</text>
<text x="15.7" y="262.5">“Trimpot” is a registered trademark of Bourns, Inc.</text>
<text x="15.7" y="264.9">Specif</text>
<text x="15.7" y="267.4">The device characteristics and parameters in this data sheet can and do vary in different applications and actual device performance may vary over time.</text>
<text x="15.7" y="269.9">Users should verify actual device performance in their specif</text>
<text x="21.1" y="264.9">i cations are subject to change without notice.</text>
<text x="73.8" y="269.9">i c applications.</text>
</g>
<g font-size="2.1" fill="#231f20">
<text x="58.5" y="70.5">.04</text>
<text x="63.1" y="71.7">MAX.</text>
<text x="83.8" y="70.9">6.09</text>
<text x="149.4" y="69.6">6.35</text>
<text x="57.3" y="73.1">(.002)</text>
<text x="83.1" y="73.6">(.240)</text>
<text x="88.5" y="72.2">MAX.</text>
<text x="119.6" y="77.6">(.002)</text>
<text x="120.9" y="74.9">.05</text>
<text x="125" y="76.2">MAX.</text>
<text x="148.7" y="72.3">(.250)</text>
<text x="149.4" y="74.7">MAX.</text>
<text x="181.7" y="77.8">.35</text>
<text x="20.3" y="81.5">(.177)</text>
<text x="21.5" y="78.9">4.5</text>
<text x="26.3" y="80.1">MAX.</text>
<text x="53.5" y="82.8">5.52 ± .05</text>
<text x="180.5" y="80.4">(.014)</text>
<text x="185.8" y="78.9">MAX</text>
<text x="52.3" y="85.4">(.217 ± .002)</text>
<text x="115.6" y="87.9">7.50 ± .05</text>
<text x="177.3" y="89.9">7.50</text>
<text x="16.8" y="95">(.059 + .004/ –.000)</text>
<text x="19.1" y="92.4">1.5 + .10/ –.00</text>
<text x="34" y="93.7">DIA.</text>
<text x="55.3" y="92.7">(.219 ± .004)</text>
<text x="56.6" y="95.3">6.25 ± .10</text>
<text x="56.8" y="90.1">5.55 ± .10</text>
<text x="66.7" y="91">(J)</text>
<text x="114.4" y="90.6">(.295 ± .002)</text>
<text x="176.6" y="92.5">(.295)</text>
<text x="21.6" y="99.4">4.00 ± .20</text>
<text x="55.3" y="98">(.246 ± .004)</text>
<text x="66.5" y="96.3">(G)</text>
<text x="77.1" y="100">(.059 + .004/ –.000)</text>
<text x="79.4" y="97.4">1.5 + .10/ –.00</text>
<text x="94.5" y="98.7">DIA.</text>
<text x="119.2" y="101.5">4.90 ± .10</text>
<text x="138.2" y="99.5">(.059 + .004/ –.000)</text>
<text x="140.4" y="96.9">1.5 + .10/ –.00</text>
<text x="155" y="98.2">DIA.</text>
<text x="20.4" y="102">(.157 ± .008)</text>
<text x="82.7" y="107.1">(.157 ± .008)</text>
<text x="83.9" y="104.5">4.00 ± .20</text>
<text x="118" y="104.1">(.193 ± .004)</text>
<text x="149.3" y="106.6">(.157)</text>
<text x="150" y="104">4.00</text>
<text x="180.3" y="105.8">6.70</text>
<text x="19.4" y="113.6">(.079 ± .002)</text>
<text x="20.6" y="110.9">2.00 ± .05</text>
<text x="58.6" y="111.6">(.201 ± .004)</text>
<text x="59.6" y="108.9">5.10 ± .10</text>
<text x="122.1" y="113.1">4.05 ± .12</text>
<text x="179.6" y="108.4">(.264)</text>
<text x="82.2" y="118.7">(.079 ± .002)</text>
<text x="83.4" y="116">2.00 ± .05</text>
<text x="120.9" y="115.8">(.159 ± .005)</text>
<text x="147.1" y="117.6">2.00</text>
<text x="59.7" y="124.5">8.00 ± .10</text>
<text x="146.4" y="120.3">(.079)</text>
<text x="180" y="123.1">(.472)</text>
<text x="180.2" y="120.5">12.00</text>
<text x="22" y="130.1">1.75 ± .10</text>
<text x="58.5" y="127.2">(.315 ± .004)</text>
<text x="121.6" y="129.6">12.00 ± .10</text>
<text x="20.8" y="132.7">(.069 ± .004)</text>
<text x="24" y="137.3">12.00 ± .30</text>
<text x="84.5" y="136.8">1.75 ± .10</text>
<text x="120.9" y="132.2">(.472 ± .004)</text>
<text x="150.4" y="135.4">1.75</text>
<text x="23.3" y="139.9">(.472 ± .012)</text>
<text x="43.1" y="142.4">TAPE</text>
<text x="83.3" y="139.5">(.069 ± .004)</text>
<text x="118.4" y="142.3">16.00 ± .30</text>
<text x="147.2" y="142.1">16.0 ± 0.30</text>
<text x="149.7" y="138.1">(.069)</text>
<text x="177.3" y="140.9">(.339)</text>
<text x="178.5" y="138.2">8.6</text>
<text x="105.5" y="147.5">TAPE</text>
<text x="117.7" y="145">(.630 ± .012)</text>
<text x="146.7" y="144.7">(.630 ± .012)</text>
<text x="166" y="147">TAPE</text>
<text x="23.5" y="152.9">(.070 ± .010)</text>
<text x="24.7" y="150.1">1.78 ± .25</text>
<text x="36.4" y="150.7">EQUAL SPACED</text>
<text x="39.7" y="152.9">3 PLCS.</text>
<text x="17.2" y="161.6">(.512 ± .020)</text>
<text x="18.4" y="159">13.0 ± .51</text>
<text x="28.7" y="160">DIA.</text>
<text x="40.8" y="160.2">(.827 ± .031)</text>
<text x="41.5" y="157.6">21.01 ± .79</text>
<text x="52" y="158.7">DIA.</text>
<text x="61.7" y="162">2.67 ± .25</text>
<text x="60.5" y="164.6">(.105 ± .010)</text>
<text x="59.9" y="179.2">(2.330 ± .080)</text>
<text x="60.6" y="176.5">59.18 ± 2.03</text>
<text x="28.5" y="195.7">178 ± 2.0</text>
<text x="39.6" y="196.9">DIA.</text>
<text x="27" y="198.3">(7.00 ± .008)</text>
<text x="27.7" y="201.5">330.2 ± 2.0</text>
<text x="39.6" y="202.8">DIA.</text>
<text x="52.8" y="202.3">(.488 + .079/ -.000)</text>
<text x="53.5" y="199.6">12.4 + 2.01/ -.000</text>
<text x="26.5" y="204.2">(13.00 ± .008)</text>
<text x="43.3" y="208.6">REEL</text>
<text x="114.5" y="208.4">(.646 ± .070/ -.000)</text>
<text x="115.2" y="205.8">16.4 + 1.81/ -.000</text>
<text x="16.3" y="212.6">* Embossed Tape Designator &quot;E&quot;</text>
<text x="16.3" y="215.2">**Embossed Tape Designator &quot;G&quot;</text>
<text x="105" y="211.6">REEL</text>
<text x="18.4" y="217.9">(See How To Order chart for further information.)</text>
<text x="78.4" y="216.7">* Embossed Tape Designator &quot;E&quot;</text>
<text x="78.4" y="219.3">**Embossed Tape Designator &quot;G&quot;</text>
<text x="80.5" y="222">(See How To Order chart for further information.)</text>
<text x="16.2" y="222.6">Cover tape peel strength: Meets EIA specification 481.</text>
<text x="78.3" y="226.7">Cover tape peel strength: Meets EIA specification 481.</text>
</g>
<g font-size="2.1">
<text x="45.9" y="231">WIPER</text>
<text x="22.2" y="237.6">CCW</text>
<text x="60.7" y="237.5">CW</text>
<text x="33.8" y="241.6">CLOCKWISE</text>
</g>
</svg>
